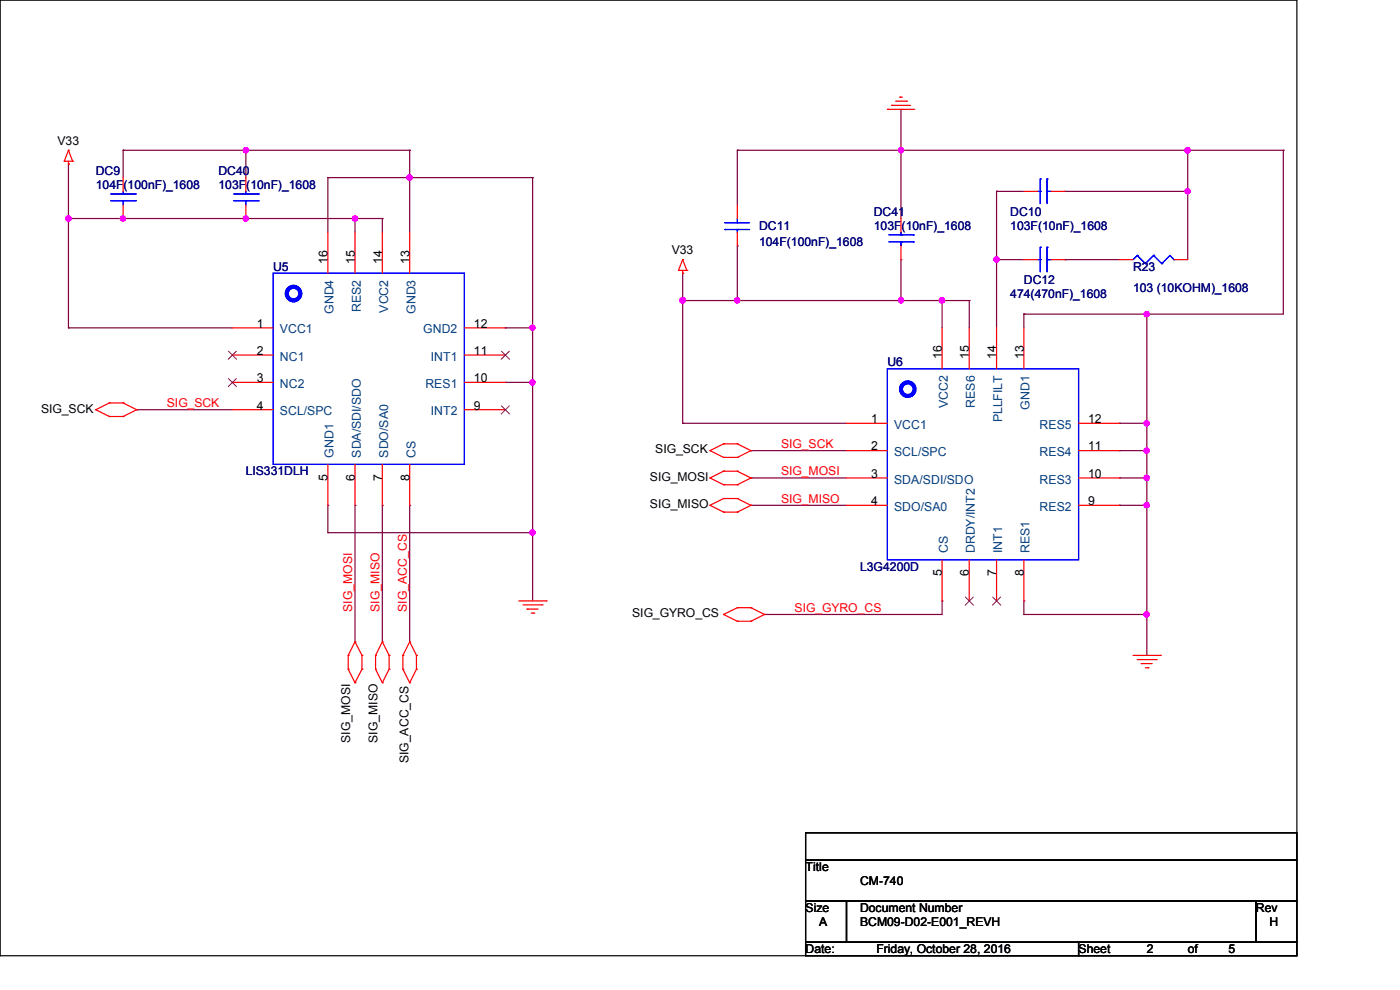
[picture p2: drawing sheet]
<svg xmlns="http://www.w3.org/2000/svg" width="297mm" height="210mm" viewBox="0 0 297 210" stroke-linecap="round" stroke-linejoin="round" font-family="sans-serif">
<path d="M0 0h275.1v202.7h-275.1zM170.9 176.7h104.2v5.8h-104.2zM170.9 182.5h104.2v8.6h-104.2zM170.9 191.1h8.7v8.8h-8.7zM170.9 199.9h57.9v2.8h-57.9zM179.6 191.1h86.8v8.8h-86.8zM228.8 199.9h46.3v2.8h-46.3zM266.4 191.1h8.7v8.8h-8.7z" fill="none" stroke="#000" stroke-width=".25"/>
<g fill="none" stroke="#800040" stroke-width=".25">
<path d="M14.5 34.8h.1M14.5 34.8v34.8M26.1 31.9h.1M26.1 31.9h60.8M26.1 31.9v5.8M52.2 31.9h.1M52.2 31.9v5.8M69.6 37.7h.1M69.6 37.7v11.6M69.6 37.7h43.4M86.9 37.7h.1M86.9 31.9h.1"/>
<path d="M86.9 31.9v17.4M113 37.7h.1M113 37.7v89.8M156.4 31.9h.1M156.4 31.9h115.8M156.4 31.9v11.6M191.1 31.9h.1M191.1 23.2h.1M191.1 23.2v23.2M252 31.9h.1M252 31.9v23.2M272.2 31.9h.1"/>
<path d="M272.2 31.9v34.7h-55M14.5 46.4h.1M14.5 46.4h66.6M26.1 46.4h.1M52.2 46.4h.1M75.3 46.4h.1M75.3 46.4v2.9M81.1 46.4h.1M81.1 46.4v2.9M144.8 58h.1M144.8 58v31.8M156.4 52.2h.1"/>
<path d="M156.4 52.2v11.6M191.1 55.1h.1M191.1 55.1v8.7M211.4 40.6h.1M211.4 55.1h.1M211.4 40.6h5.8M211.4 40.6v29M211.4 55.1h5.8M225.9 55.1h.1M225.9 40.6h.1M225.9 40.6h26.1M225.9 55.1h11.6"/>
<path d="M252 40.6h.1M14.5 69.6h.1M14.5 69.6h34.8M107.2 69.6h.1M107.2 69.6h5.8M113 69.6h.1M144.8 63.8h.1M144.8 63.8h60.8M156.4 63.8h.1M191.1 63.8h.1M199.9 63.8h.1M199.9 63.8v5.8"/>
<path d="M205.6 63.8h.1M205.6 63.8v5.8M217.2 66.6h.1M217.2 66.6v3M243.3 66.6h.1M243.3 66.6v72.4M29 86.9h.1M29 86.9h20.3M107.2 81.1h.1M107.2 81.1h5.8M113 81.1h.1M144.8 89.8h.1"/>
<path d="M144.8 89.8h34.8M159.3 95.6h.1M159.3 95.6h20.3M237.5 95.6h.1M237.5 89.8h.1M237.5 89.8h5.8M237.5 95.6h5.8M243.3 95.6h.1M243.3 89.8h.1M69.6 107.2h.1M69.6 113h.1M69.6 107.2v5.8"/>
<path d="M69.6 113h43.4M75.3 107.2h.1M75.3 107.2v28.9M81.1 107.2h.1M81.1 107.2v28.9M86.9 107.2h.1M86.9 107.2v28.9M113 113h.1M159.3 107.2h.1M159.3 101.4h.1M159.3 107.2h20.3M159.3 101.4h20.3"/>
<path d="M237.5 107.2h.1M237.5 101.4h.1M237.5 107.2h5.8M237.5 101.4h5.8M243.3 107.2h.1M243.3 101.4h.1M162.2 130.3h.1M199.9 127.5h.1M199.9 127.5v2.8h-37.7M217.2 130.3h.1M217.2 127.5h.1M217.2 127.5v2.8"/>
<path d="M217.2 130.3h26.1M243.3 130.3h.1"/>
</g>
<g fill="#f0f" stroke="#f0f" stroke-width=".25">
<circle cx="86.9" cy="37.7" r=".56"/>
<circle cx="112.9" cy="112.9" r=".55"/>
<circle cx="112.9" cy="69.5" r=".55"/>
<circle cx="14.5" cy="46.4" r=".56"/>
<circle cx="52.2" cy="31.9" r=".55"/>
<circle cx="144.8" cy="63.7" r=".56"/>
<circle cx="199.8" cy="63.7" r=".55"/>
<circle cx="243.2" cy="66.6" r=".55"/>
<circle cx="243.2" cy="130.3" r=".56"/>
<circle cx="243.2" cy="107.1" r=".55"/>
<circle cx="243.2" cy="95.6" r=".55"/>
<circle cx="243.2" cy="89.8" r=".55"/>
<circle cx="211.4" cy="55" r=".55"/>
<circle cx="243.2" cy="101.4" r=".56"/>
<circle cx="251.9" cy="40.6" r=".55"/>
<circle cx="191.1" cy="63.7" r=".55"/>
<circle cx="75.3" cy="46.4" r=".55"/>
<circle cx="52.2" cy="46.4" r=".55"/>
<circle cx="251.9" cy="31.9" r=".55"/>
<circle cx="191.1" cy="31.9" r=".55"/>
<circle cx="156.4" cy="63.7" r=".55"/>
<circle cx="26.1" cy="46.4" r=".55"/>
<circle cx="112.9" cy="81.1" r=".55"/>
</g>
<g fill="none" stroke="#f00" stroke-width=".25">
<path d="M13.6 34.2h.1M13.6 34.2h1.8M14.5 34.8h.1M14.5 31.9h.1M14.5 34.2v.6M14.5 31.9l-.9 2.3M14.5 31.9l.9 2.3M15.4 34.2h.1M26.1 37.7v2.9M52.2 37.7v2.9M188.3 23.2h.1M188.3 23.2h5.8"/>
<path d="M189.1 22.4h.1M189.1 22.4h4.1M190 21.5h2.3M190.9 20.6h.1M190.9 20.6h.5M192.3 21.5h.1M26.1 43.5v2.9M52.2 43.5v2.9M69.6 49.3v8.7M75.3 49.3v8.7M81.1 49.3v8.7M86.9 49.3v8.7"/>
<path d="M143.9 57.4h.1M143.9 57.4h1.8M144.8 58h.1M144.8 55.1h.1M144.8 57.4v.6M144.8 55.1l-.9 2.3M144.8 55.1l.9 2.3M145.7 57.4h.1M156.4 43.5v2.9M156.4 49.3v2.9M191.1 46.4v2.9M191.1 52.2v2.9"/>
<path d="M217.2 40.6h2.9M217.2 55.1h2.9M223 40.6h2.9M223 55.1h2.9M237.5 55.1h2.9M249 55.1h3M49.3 69.6h8.7M49.3 75.3h8.7M98.5 69.6h8.7M98.5 75.3h8.7M199.9 69.6v8.6M205.6 69.6v8.6"/>
<path d="M211.4 69.6v8.6M217.2 69.6v8.6M20.3 86.9h.1M20.3 86.9l2.9 1.4M23.2 88.3h.1M23.2 85.5h.1M23.2 88.3h2.9M23.2 85.5h2.9M23.2 85.5l-2.9 1.4M26.1 88.3h.1M26.1 85.5h.1M26.1 85.5l2.9 1.4"/>
<path d="M29 86.9h.1M29 86.9l-2.9 1.4M49.3 81.1h8.7M49.3 86.9h8.7M69.6 98.5v8.7M75.3 98.5v8.7M81.1 98.5v8.7M86.9 98.5v8.7M98.5 81.1h8.7M98.5 86.9h8.7M150.6 95.6h.1M150.6 95.6l2.9 1.4"/>
<path d="M153.5 99.9h.1M153.5 97h.1M153.5 94.1h.1M153.5 99.9h2.9M153.5 99.9l-2.9 1.5M153.5 97h2.9M153.5 94.1h2.9M153.5 94.1l-2.9 1.5M156.4 99.9h.1M156.4 97h.1M156.4 94.1h.1M156.4 99.9l2.9 1.5"/>
<path d="M156.4 94.1l2.9 1.5M159.3 95.6h.1M159.3 95.6l-2.9 1.4M179.6 89.8h8.7M179.6 95.6h8.7M228.8 89.8h8.7M228.8 95.6h8.7M150.6 107.2h.1M150.6 101.4h.1M150.6 107.2l2.9 1.4M150.6 101.4l2.9 1.4M153.5 108.6h.1"/>
<path d="M153.5 105.7h.1M153.5 102.8h.1M153.5 108.6h2.9M153.5 105.7h2.9M153.5 105.7l-2.9 1.5M153.5 102.8h2.9M156.4 108.6h.1M156.4 105.7h.1M156.4 102.8h.1M156.4 105.7l2.9 1.5M159.3 107.2h.1M159.3 101.4h.1"/>
<path d="M159.3 107.2l-2.9 1.4M159.3 101.4l-2.9 1.4M179.6 101.4h8.7M179.6 107.2h8.7M199.9 118.7v8.8M205.6 118.7v8.8M211.4 118.7v8.8M217.2 118.7v8.8M228.8 101.4h8.7M228.8 107.2h8.7M73.9 139h.1M73.9 139v2.9"/>
<path d="M75.3 136.1h.1M75.3 136.1l1.5 2.9M75.3 136.1l-1.4 2.9M76.8 139h.1M76.8 139v2.9M79.7 139h.1M79.7 139v2.9M81.1 136.1h.1M81.1 136.1l1.4 2.9M81.1 136.1l-1.4 2.9M82.5 139h.1M82.5 139v2.9"/>
<path d="M85.5 139h.1M85.5 139v2.9M86.9 136.1h.1M86.9 136.1l1.4 2.9M86.9 136.1l-1.4 2.9M88.3 139h.1M88.3 139v2.9M110.1 127.5h5.8M111 128.3h4M111.8 129.2h.1M111.8 129.2h2.3M112.7 130h.5"/>
<path d="M113.2 130h.1M115 128.3h.1M115.9 127.5h.1M153.5 130.3h.1M153.5 130.3l2.9 1.5M156.4 131.8h.1M156.4 128.9h.1M156.4 131.8h2.9M156.4 128.9h2.9M156.4 128.9l-2.9 1.4M159.3 131.8h.1M159.3 128.9h.1"/>
<path d="M159.3 128.9l2.9 1.4M162.2 130.3h.1M162.2 130.3l-2.9 1.5M240.4 139h5.8M241.3 139.9h4M245.3 139.9h.1M246.2 139h.1M73.9 141.9h.1M73.9 141.9l1.4 2.9M75.3 144.8h.1M76.8 141.9h.1M76.8 141.9l-1.5 2.9"/>
<path d="M79.7 141.9h.1M79.7 141.9l1.4 2.9M81.1 144.8h.1M82.5 141.9h.1M82.5 141.9l-1.4 2.9M85.5 141.9h.1M85.5 141.9l1.4 2.9M86.9 144.8h.1M88.3 141.9h.1M88.3 141.9l-1.4 2.9M242.1 140.8h.1M242.1 140.8h2.3"/>
<path d="M243 141.6h.5M243.5 141.6h.1"/>
</g>
<g fill="none" stroke="#00f" stroke-width=".25">
<path d="M220.7 38h.1M220.7 38v5.2M222.1 38h.1M222.1 38v5.2M23.5 42.6h5.2M23.5 41.1h5.2M26.1 41.1h.1M26.1 42.6h.1M26.1 40.6v.5M26.1 42.6v.9M28.7 42.6h.1M28.7 41.1h.1"/>
<path d="M49.6 42.6h5.2M49.6 41.1h5.2M52.2 41.1h.1M52.2 42.6h.1M52.2 40.6v.5M52.2 42.6v.9M54.8 42.6h.1M54.8 41.1h.1M58 58h40.5v40.5h-40.5zM153.8 47.2h.1M153.8 48.7h.1M153.8 47.2h5.2"/>
<path d="M153.8 48.7h5.2M156.4 48.7h.1M156.4 47.2h.1M156.4 46.4v.8M156.4 48.7v.6M188.6 51.3h5.2M188.6 49.8h5.2M191.1 49.8h.1M191.1 51.3h.1M191.1 49.3v.5M191.1 51.3v.9M193.8 51.3h.1"/>
<path d="M193.8 49.8h.1M220.1 40.6h.6M220.1 55.1h.6M220.7 40.6h.1M220.7 55.1h.1M220.7 52.5h.1M220.7 52.5v5.2M222.1 40.6h.1M222.1 52.5h.1M222.1 55.1h.1M222.1 40.6h.9M222.1 52.5v5.2"/>
<path d="M222.1 55.1h.9M241.3 54.2h.1M241.3 54.2l-.9 .9M241.3 54.2l1.7 1.7M243 55.9h.1M244.7 54.2h.1M244.7 54.2l-1.7 1.7M244.7 54.2l1.8 1.7M246.5 55.9h.1M249 55.1h.1M249 55.1l-.8-.9-1.7 1.7M188.3 78.2h40.5v40.5h-40.5z"/>
</g>
<g fill="none" stroke="#00f" stroke-width=".85">
<circle cx="62.3" cy="62.3" r="1.44"/>
<circle cx="192.6" cy="82.5" r="1.44"/>
</g>
<path d="M48.4 74.4l1.8 1.9M50.2 74.4l-1.8 1.9M106.3 74.4l1.8 1.9M108.1 74.4l-1.8 1.9M48.4 80.2l1.8 1.9M50.2 80.2l-1.8 1.9M106.3 86l1.8 1.9M108.1 86l-1.8 1.9M204.7 126.6l1.9 1.8M206.5 126.6l-1.8 1.8M210.5 126.6l1.9 1.8M212.3 126.6l-1.8 1.8" fill="none" stroke="#804000" stroke-width=".21"/>
<g font-size="2.6">
<text x="12.2" y="30.7">V33</text>
<text x="142.5" y="53.9">V33</text>
<text x="69.5" y="55.9" transform="rotate(-90 69.5 55.9)">16</text>
<text x="75.3" y="55.9" transform="rotate(-90 75.3 55.9)">15</text>
<text x="81.1" y="55.9" transform="rotate(-90 81.1 55.9)">14</text>
<text x="86.9" y="55.9" transform="rotate(-90 86.9 55.9)">13</text>
<text x="54.5" y="69.5">1</text>
<text x="100.5" y="69.5">12</text>
<text x="54.5" y="75.3">2</text>
<text x="100.5" y="75.3">11</text>
<text x="199.8" y="76.2" transform="rotate(-90 199.8 76.2)">16</text>
<text x="205.6" y="76.2" transform="rotate(-90 205.6 76.2)">15</text>
<text x="211.4" y="76.2" transform="rotate(-90 211.4 76.2)">14</text>
<text x="217.2" y="76.2" transform="rotate(-90 217.2 76.2)">13</text>
<text x="54.5" y="81.1">3</text>
<text x="100.5" y="81.1">10</text>
<text x="8.7" y="87.5">SIG_SCK</text>
<text x="54.5" y="86.9">4</text>
<text x="100.5" y="86.9">9</text>
<text x="184.8" y="89.7">1</text>
<text x="230.8" y="89.7">12</text>
<text x="184.8" y="95.5">2</text>
<text x="230.8" y="95.5">11</text>
<text x="69.5" y="102" transform="rotate(-90 69.5 102)">5</text>
<text x="75.3" y="102" transform="rotate(-90 75.3 102)">6</text>
<text x="81.1" y="102" transform="rotate(-90 81.1 102)">7</text>
<text x="86.9" y="102" transform="rotate(-90 86.9 102)">8</text>
<text x="137.9" y="102">SIG_MOSI</text>
<text x="139" y="96.2">SIG_SCK</text>
<text x="184.8" y="101.3">3</text>
<text x="230.8" y="101.3">10</text>
<text x="137.9" y="107.8">SIG_MISO</text>
<text x="184.8" y="107.1">4</text>
<text x="230.8" y="107.1">9</text>
<text x="199.8" y="122.2" transform="rotate(-90 199.8 122.2)">5</text>
<text x="205.6" y="122.2" transform="rotate(-90 205.6 122.2)">6</text>
<text x="211.4" y="122.2" transform="rotate(-90 211.4 122.2)">7</text>
<text x="217.2" y="122.2" transform="rotate(-90 217.2 122.2)">8</text>
<text x="134.1" y="130.9">SIG_GYRO_CS</text>
<text x="74.3" y="157.6" transform="rotate(-90 74.3 157.6)">SIG_MOSI</text>
<text x="80.1" y="157.6" transform="rotate(-90 80.1 157.6)">SIG_MISO</text>
<text x="86.7" y="161.9" transform="rotate(-90 86.7 161.9)">SIG_ACC_CS</text>
<text x="170.9" y="184.8">Title</text>
<text x="182.5" y="187.7">CM-740</text>
<text x="170.9" y="193.5">Size</text>
<text x="173.8" y="196.4">A</text>
<text x="182.5" y="193.5">Document Number</text>
<text x="182.5" y="196.4">BCM09-D02-E001_REVH</text>
<text x="266.4" y="193.5">Rev</text>
<text x="269.3" y="196.4">H</text>
<text x="170.9" y="202.2">Date:</text>
<text x="185.9" y="202.2">Friday, October 28, 2016</text>
<text x="228.8" y="202.2">Sheet</text>
<text x="243.3" y="202.2">2</text>
<text x="252" y="202.2">of</text>
<text x="260.6" y="202.2">5</text>
</g>
<g font-size="2.6" fill="#000080">
<text x="20.3" y="37.1">DC9</text>
<text x="20.3" y="40">104F(100nF)_1608</text>
<text x="46.4" y="37.1">DC40</text>
<text x="46.4" y="40">103F(10nF)_1608</text>
<text x="185.4" y="45.8">DC41</text>
<text x="214.3" y="45.8">DC10</text>
<text x="161" y="48.7">DC11</text>
<text x="161" y="52.2">104F(100nF)_1608</text>
<text x="185.4" y="48.7">103F(10nF)_1608</text>
<text x="214.3" y="48.7">103F(10nF)_1608</text>
<text x="58" y="57.4">U5</text>
<text x="240.4" y="57.4">R23</text>
<text x="214.3" y="63.2">474(470nF)_1608</text>
<text x="217.2" y="60.3">DC12</text>
<text x="240.4" y="62">103 (10KOHM)_1608</text>
<text x="188.3" y="77.6">U6</text>
<text x="52.2" y="100.8">LIS331DLH</text>
<text x="182.5" y="121.1">L3G4200D</text>
</g>
<g font-size="2.6" fill="#004080">
<text x="59.4" y="70.7">VCC1</text>
<text x="70.8" y="66.6" transform="rotate(-90 70.8 66.6)">GND4</text>
<text x="76.5" y="66.2" transform="rotate(-90 76.5 66.2)">RES2</text>
<text x="82.3" y="66.3" transform="rotate(-90 82.3 66.3)">VCC2</text>
<text x="88.1" y="66.6" transform="rotate(-90 88.1 66.6)">GND3</text>
<text x="89.8" y="70.7">GND2</text>
<text x="59.4" y="76.5">NC1</text>
<text x="91.4" y="76.5">INT1</text>
<text x="59.4" y="82.3">NC2</text>
<text x="90.3" y="82.3">RES1</text>
<text x="59.4" y="88.1">SCL/SPC</text>
<text x="91.4" y="88.1">INT2</text>
<text x="201.1" y="86.6" transform="rotate(-90 201.1 86.6)">VCC2</text>
<text x="206.8" y="86.4" transform="rotate(-90 206.8 86.4)">RES6</text>
<text x="212.6" y="89.6" transform="rotate(-90 212.6 89.6)">PLLFILT</text>
<text x="218.4" y="86.9" transform="rotate(-90 218.4 86.9)">GND1</text>
<text x="189.7" y="91">VCC1</text>
<text x="220.6" y="91">RES5</text>
<text x="70.8" y="97.1" transform="rotate(-90 70.8 97.1)">GND1</text>
<text x="76.5" y="97.1" transform="rotate(-90 76.5 97.1)">SDA/SDI/SDO</text>
<text x="82.3" y="97.1" transform="rotate(-90 82.3 97.1)">SDO/SA0</text>
<text x="88.1" y="97.1" transform="rotate(-90 88.1 97.1)">CS</text>
<text x="189.7" y="96.8">SCL/SPC</text>
<text x="220.6" y="96.8">RES4</text>
<text x="189.7" y="102.6">SDA/SDI/SDO</text>
<text x="220.6" y="102.6">RES3</text>
<text x="189.7" y="108.4">SDO/SA0</text>
<text x="220.6" y="108.4">RES2</text>
<text x="201.1" y="117.3" transform="rotate(-90 201.1 117.3)">CS</text>
<text x="206.8" y="117.3" transform="rotate(-90 206.8 117.3)">DRDY/INT2</text>
<text x="212.6" y="117.3" transform="rotate(-90 212.6 117.3)">INT1</text>
<text x="218.4" y="117.3" transform="rotate(-90 218.4 117.3)">RES1</text>
</g>
<g font-size="2.6" fill="#f00">
<text x="35.4" y="86.3">SIG_SCK</text>
<text x="165.7" y="95">SIG_SCK</text>
<text x="165.7" y="100.8">SIG_MOSI</text>
<text x="165.7" y="106.6">SIG_MISO</text>
<text x="74.7" y="129.8" transform="rotate(-90 74.7 129.8)">SIG_MOSI</text>
<text x="80.5" y="129.8" transform="rotate(-90 80.5 129.8)">SIG_MISO</text>
<text x="86.3" y="129.8" transform="rotate(-90 86.3 129.8)">SIG_ACC_CS</text>
<text x="168.6" y="129.8">SIG_GYRO_CS</text>
</g>
</svg>
